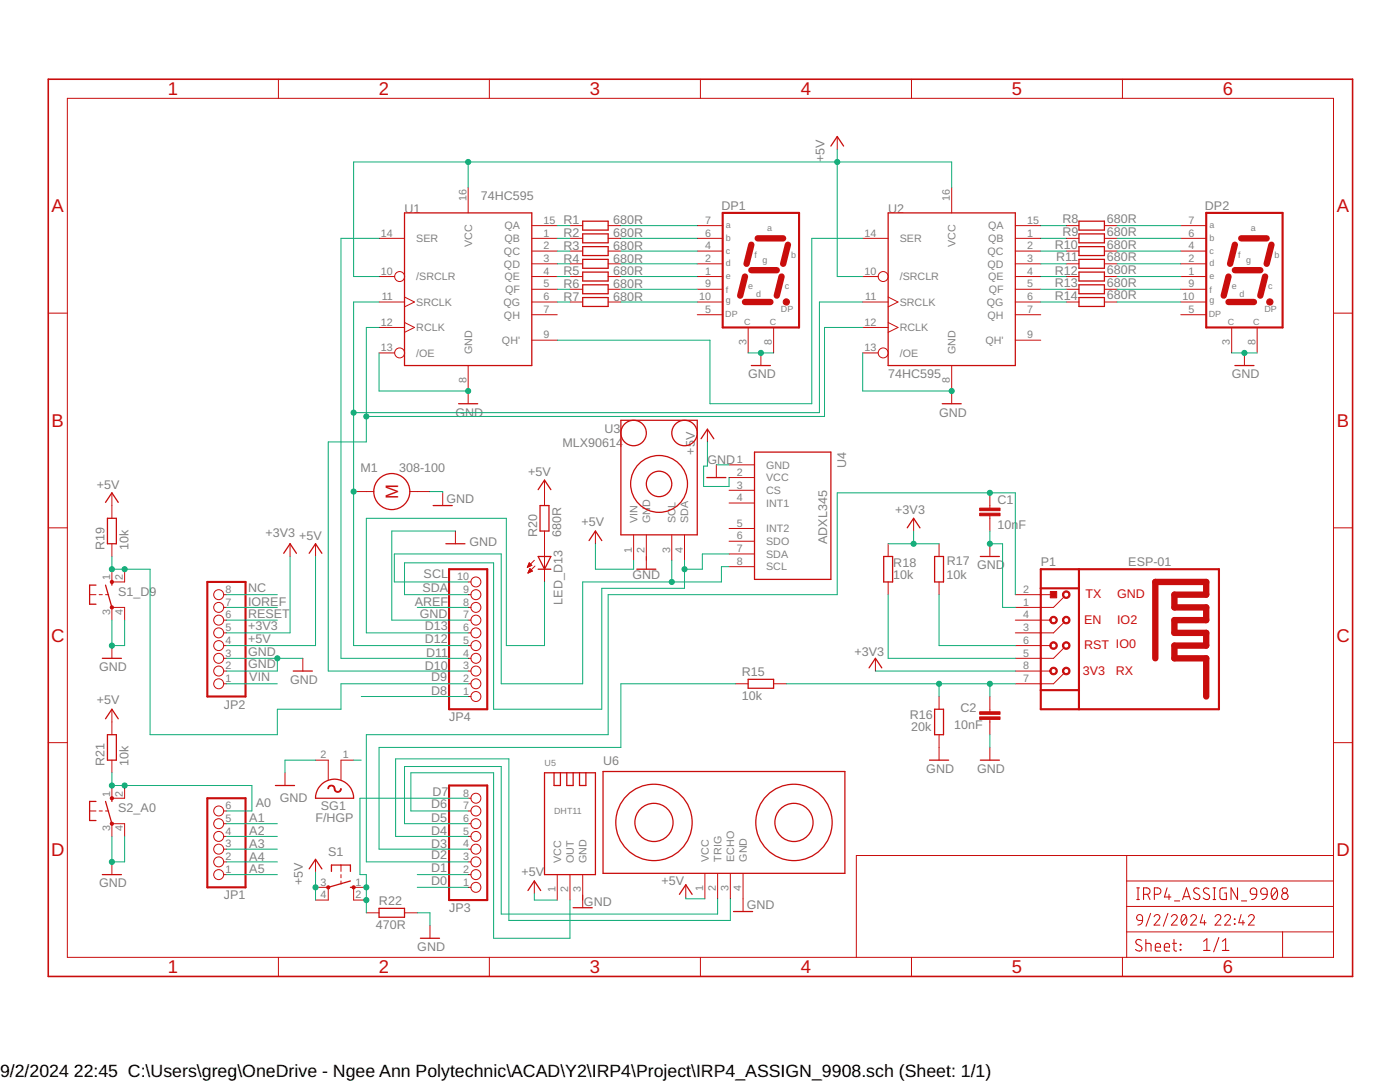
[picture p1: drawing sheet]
<svg xmlns="http://www.w3.org/2000/svg" width="279mm" height="216mm" viewBox="0 0 279 216" stroke-linecap="round" stroke-linejoin="round" font-family="sans-serif">
<g fill="none" stroke="#c90d0c" stroke-width=".2">
<path d="M13.4 19.6h252.7v171.4h-252.7zM55.6 15.8v3.8M97.7 15.8v3.8M139.8 15.8v3.8M181.9 15.8v3.8M224 15.8v3.8M93.4 37.4v5.1M167.1 27.2v2.6M189.9 37.4v5.1M75.6 47.6h5.1M75.6 55.2h3.2M80.7 59.3l2 1-2 .9"/>
<path d="M106.1 47.6h5.1M106.1 55.2h5.1M106.1 45h5.1M106.1 50.1h5.1M106.1 52.6h5.1M106.1 57.7h5.1M113.7 47.6h2.6M113.7 55.2h2.6M113.7 45h2.6M113.7 50.1h2.6M113.7 52.6h2.6M113.7 57.7h2.6"/>
<path d="M121.4 47.6h2.5M121.4 55.2h2.5M121.4 45h2.5M121.4 50.1h2.5M121.4 52.6h2.5M121.4 57.7h2.5M139.1 47.6h5.1M139.1 55.2h5.1M139.1 45h5.1M139.1 50.1h5.1M139.1 52.6h5.1M139.1 57.7h5.1"/>
<path d="M172.2 47.6h5M172.2 55.2h3.1M177.2 59.3l2 1-2 .9M202.6 47.6h5.1M202.6 55.2h5.1M202.6 45h5.1M202.6 50.1h5.1M202.6 52.6h5.1M202.6 57.7h5.1M212.8 47.6h2.5M212.8 55.2h2.5M212.8 45h2.5"/>
<path d="M212.8 50.1h2.5M212.8 52.6h2.5M212.8 57.7h2.5M220.4 47.6h2.5M220.4 55.2h2.5M220.4 45h2.5M220.4 50.1h2.5M220.4 52.6h2.5M220.4 57.7h2.5M235.6 47.6h5.1M235.6 55.2h5.1M235.6 45h5.1"/>
<path d="M235.6 50.1h5.1M235.6 52.6h5.1M235.6 57.7h5.1M9.6 62.5h3.8M75.6 60.3h5.1M75.6 65.3h5.1M75.6 70.4h3.2M80.7 64.3l2 1-2 1M93.4 72.9v7.7M106.1 60.3h5.1M106.1 62.8h5.1M106.1 67.9h5.1"/>
<path d="M113.7 60.3h2.6M121.4 60.3h2.5M139.1 60.3h5.1M139.1 62.8h5.1M149.3 65.3v5.1M151.8 70.4v2.5M154.4 65.3v5.1M172.2 60.3h5M172.2 65.3h5M172.2 70.4h3.1M177.2 64.3l2 1-2 1M189.9 72.9v7.7"/>
<path d="M202.6 60.3h5.1M202.6 62.8h5.1M202.6 67.9h5.1M212.8 60.3h2.5M220.4 60.3h2.5M235.6 60.3h5.1M235.6 62.8h5.1M245.8 65.3v5.1M248.3 70.4v2.5M250.9 65.3v5.1M266.1 62.5h3.8M22.3 98.3v5.1"/>
<path d="M70.6 98.1h4M81.7 98.1h4.1M88.3 98.3v2.6M108.7 95.8v5.1M141.2 85.6v2.6M143 92.8v2.5M145.5 92.8h5.1M145.5 95.3h5.1M145.5 97.8h5.1M197.5 98.3v3.1M9.6 105.3h3.8M17.9 118.7h1.3"/>
<path d="M19.8 118.7h.6M21.1 118.7h.6M22.3 113.6v2.5h2.6v-2.5M22.3 108.5v2.5M44.6 118.7h.6M57.9 108.5v2.5M63 108.5v2.5M90.9 106v2.5M93.4 118.7h.6M93.4 116.1h.6M105.3 113.2h.1M105.3 113.1h.3"/>
<path d="M105.3 112.9h.5M105.4 112.8h.7M105.4 114.3h.1M105.5 112.7h.5M105.5 114.2h.3M105.5 112.6h.4M105.5 114h.6M105.6 112.5h.2M105.6 113.9h.6M105.6 113.8h.5M105.6 112.3l-.4 .9M105.6 112.3l.5 .5"/>
<path d="M105.6 112.3h.1M105.7 113.7h.3M105.7 113.5h.2M105.7 113.5l.6 .5-.9 .3zM106.1 112.8l-.9 .4M106.6 111.8l-1.4 1.4M106.8 112.9l-1.4 1.4M108.7 106v10.1M118.8 106v2.5M126.4 106.7v5.1M129 106.7v6.9M134.1 106.7v5.1"/>
<path d="M136.6 106.7v5.1M145.5 113.1h5.1M145.5 100.4h5.1M145.5 105.5h5.1M145.5 108h5.1M145.5 110.5h5.1M177.2 108.5v2.5M177.2 116.1v2.6M182.3 103.4v2.6M187.4 108.5v2.5M187.4 116.1v2.6M197.5 102.9v3.1"/>
<path d="M197.5 108.5v2.5M202.6 118.7h7.6M212.3 119.2l-2.1 2h-7.6M266.1 105.3h3.8M22.3 123.7v-2.5h2.6v2.5M22.3 128.8v2.6M44.6 136.4h.6M44.6 133.9h.6M44.6 131.4h.6M44.6 128.8h.6M44.6 126.3h.6M44.6 123.7h.6"/>
<path d="M44.6 121.2h.6M60.4 131.4v2.5M93.4 136.4h.6M93.4 133.9h.6M93.4 131.4h.6M93.4 128.8h.6M93.4 126.3h.6M93.4 123.7h.6M93.4 121.2h.6M93.4 139h.6M146.8 136.4h2.5M154.4 136.4h2.5"/>
<path d="M174.7 131.4v2.5M187.4 139v2.5M197.5 139v3M202.6 133.9h7.1M202.6 128.8h7.1M202.6 123.7h7.1M212.3 134.4l-2.1 2h-7.6M212.3 129.3l-2.1 2.1h-7.6M212.3 124.2l-2.1 2.1h-7.6M9.6 148.2h3.8M22.3 156.7v2.6h2.6v-2.6M22.3 141.5v5.1"/>
<path d="M22.3 151.7v2.5M56.9 154.2v2.5M63 151.7h2.5v3.9M70.6 151.7h-2.5v3.9M93.4 159.3h.6M187.4 146.6v5.1M197.5 143.6v3M197.5 149.1v2.6M266.1 148.2h3.8M17.9 161.8h1.3M19.8 161.8h.6M21.1 161.8h.6"/>
<path d="M22.3 166.9v-2.5h2.6v2.5M22.3 172v2.5M44.6 174.5h.6M44.6 172h.6M44.6 169.4h.6M44.6 166.9h.6M44.6 164.4h.6M44.6 161.8h.6M63 177.1h2.5v2.5h-2.5M63 171.5v2.5M68.1 172.6v1.3M68.1 174.5v.7"/>
<path d="M68.1 175.8v.6M73.1 177.1h-2.5v2.5h2.5M93.4 174.5h.6M93.4 172h.6M93.4 169.4h.6M93.4 166.9h.6M93.4 164.4h.6M93.4 161.8h.6M93.4 177.1h.6M106.6 175.8v2.5M111.2 174.5v5.1M113.7 174.5v5.1"/>
<path d="M116.3 174.5v6.6M136.9 176.6v2.5M140.7 174.3v5M143.2 174.3v5M145.8 174.3v5M148.3 174.3v7.6M224.9 170.7v20.3M224.9 175.8h41.2M266.1 170.7h-95.2v20.3M55.6 191v3.8M73.1 182.1h2.5M80.7 182.1h2.6"/>
<path d="M85.8 184.7v2.5M97.7 191v3.8M139.8 191v3.8M181.9 191v3.8M224 191v3.8M224.9 185.9h41.2M224.9 180.9h41.2M227 182.7l.3-.2 .6 .2 .1 1-1-.2-.2-.3zM228 183.7l-.2 .6-.7 .3M229.6 182.2l-.9 2.6M230.3 182.9a.58 .58 0 0 1 .8-.4 .58 .58 0 0 1 .2 .9l-1 1.2h1.2M233.1 182.2l-.9 2.6"/>
<path d="M233.8 182.9a.58 .58 0 0 1 .8-.4 .58 .58 0 0 1 .2 .9l-1 1.2h1.1M236 182.6l.1-.1a.88 .88 0 0 1 .8 1.3l-.1 .3a.51 .51 0 0 1-.5 .5 .51 .51 0 0 1-.5-.5l-.1-.8zM236.7 182.9l-.9 1.2M237.6 182.9a.58 .58 0 0 1 .8-.4 .58 .58 0 0 1 .2 .9l-1 1.2h1.2M240 182.5l-.5 1.6h1.2M240.4 183.7v.9M242.5 182.9a.58 .58 0 0 1 .8-.4 .58 .58 0 0 1 .2 .9l-1 1.2h1.1M244.4 182.9a.58 .58 0 0 1 .8-.4 .58 .58 0 0 1 .2 .9l-1 1.2h1.2M246.3 183.4l.2 .1zM246.3 184.3l.2 .1zM247.7 182.5l-.5 1.6h1.2M248.1 183.7v.9"/>
<path d="M249.2 182.9a.58 .58 0 0 1 .8-.4 .58 .58 0 0 1 .1 .9l-.9 1.2h1.1M256 185.9v5.1"/>
<circle cx="79.8" cy="55.2" r=".99"/>
<circle cx="176.3" cy="55.2" r=".99"/>
<circle cx="79.8" cy="70.4" r=".99"/>
<circle cx="176.3" cy="70.4" r=".99"/>
<circle cx="43.6" cy="118.7" r=".99"/>
<circle cx="95" cy="116.1" r=".99"/>
<circle cx="95" cy="118.7" r=".99"/>
<circle cx="43.6" cy="131.4" r=".99"/>
<circle cx="43.6" cy="123.7" r=".99"/>
<circle cx="43.6" cy="136.4" r=".99"/>
<circle cx="43.6" cy="133.9" r=".99"/>
<circle cx="43.6" cy="128.8" r=".99"/>
<circle cx="43.6" cy="126.3" r=".99"/>
<circle cx="43.6" cy="121.2" r=".99"/>
<circle cx="95" cy="136.4" r=".99"/>
<circle cx="95" cy="131.4" r=".99"/>
<circle cx="95" cy="126.3" r=".99"/>
<circle cx="95" cy="121.2" r=".99"/>
<circle cx="95" cy="133.9" r=".99"/>
<circle cx="95" cy="128.8" r=".99"/>
<circle cx="95" cy="123.7" r=".99"/>
<circle cx="95" cy="139" r=".99"/>
<circle cx="95" cy="159.3" r=".99"/>
<circle cx="43.6" cy="166.9" r=".99"/>
<circle cx="43.6" cy="172" r=".99"/>
<circle cx="43.6" cy="169.4" r=".99"/>
<circle cx="43.6" cy="164.4" r=".99"/>
<circle cx="43.6" cy="161.8" r=".99"/>
<circle cx="43.6" cy="174.5" r=".99"/>
<circle cx="95" cy="169.4" r=".99"/>
<circle cx="95" cy="164.4" r=".99"/>
<circle cx="95" cy="161.8" r=".99"/>
<circle cx="95" cy="166.9" r=".99"/>
<circle cx="95" cy="172" r=".99"/>
<circle cx="95" cy="174.5" r=".99"/>
<circle cx="95" cy="177.1" r=".99"/>
</g>
<g fill="none" stroke="#c90d0c" stroke-width=".21">
<path d="M226.9 179.5h.5M226.9 177.2h.5M227.1 177.2v2.3M228.2 178.5h.7a.65 .65 0 0 0 .6-.7 .65 .65 0 0 0-.6-.6h-.7v2.3M229 178.5l.5 1M230.4 178.5h.6a.65 .65 0 0 0 .7-.7 .65 .65 0 0 0-.7-.6h-.6v2.3M232.9 177.2l-.5 1.8h1.3M233.3 178.5v1M234.4 179.8h1M236 179.5l.8-2.3 .8 2.3M236.2 178.9h1.2M239.3 177.4a.58 .58 0 0 0-.8-.1 .58 .58 0 0 0 0 .8l.7 .4a.58 .58 0 0 1 .1 .9 .58 .58 0 0 1-.9-.1l-.2-.1"/>
<path d="M241.3 177.4a.58 .58 0 0 0-.9-.1 .58 .58 0 0 0 0 .8l.8 .4a.58 .58 0 0 1 0 .9 .58 .58 0 0 1-.9-.1l-.2-.1M242.1 179.5h.5M242.1 177.2h.5M242.4 177.2v2.3M244.8 177.2h-.8a.51 .51 0 0 0-.5 .5v1.3l.2 .4 1.1 .1v-1.3h-.4M247 177.2v2.3l-1.3-2.3v2.3M247.8 179.8h1M249.8 177.3l.6-.1 .4 .4v.9h-.8a.64 .64 0 0 1-.5-.5 .64 .64 0 0 1 .3-.7zM250.8 178.5l-.1 .5a.94 .94 0 0 1-.9 .5M251.7 177.4a.66 .66 0 0 1 .7-.2 .66 .66 0 0 1 .5 .6v.7h-.8a.63 .63 0 0 1-.4-1.1zM252.9 178.5l-.3 .7-.7 .3M253.9 177.4a.54 .54 0 0 1 .7-.2 .54 .54 0 0 1 .3 .6 1.34 1.34 0 0 1-.6 1.7 1.38 1.38 0 0 1-.4-2z"/>
<path d="M254.8 177.7l-1 1.3M227.8 187.6a.58 .58 0 0 0-.9-.1 .58 .58 0 0 0 0 .9l.7 .4a.54 .54 0 0 1 .2 .7 .54 .54 0 0 1-.7 .2l-.5-.2M228.7 188.2l.9 .1 .1 1.5M228.7 187.5v2.3M230.6 189h1a.54 .54 0 0 0-.4-.8 .54 .54 0 0 0-.6 .5l.1 1 .9 .1M232.4 189h1a.54 .54 0 0 0-.4-.8 .54 .54 0 0 0-.6 .5l.1 1 .9 .1M234 188.2h.8M234.3 187.5v2l.5 .3M235.5 188.4l.2 .2zM235.5 189.5l.2 .1zM240.2 187.8l.7-.5v2.4M240.2 189.7h1.3"/>
<path d="M243.2 187.1l-1 2.8M243.9 189.7h1.4M243.9 187.8l.7-.5v2.4"/>
<circle cx="256.4" cy="177.7" r=".52"/>
<circle cx="256.4" cy="178.9" r=".65"/>
</g>
<path d="M9.6 15.8h260.3v179h-260.3z" fill="none" stroke="#c90d0c" stroke-width=".32"/>
<path d="M144.2 42.5h15.3v22.8h-15.3zM240.7 42.5h15.3v22.8h-15.3zM41.4 116.1h7.6v22.9h-7.6zM89.6 113.6h7.6v27.9h-7.6zM207.7 113.6h35.6v27.9h-35.6zM207.7 117.4h7.6M215.3 113.6v27.9M207.7 137.7h7.6M41.4 159.3h7.6v17.8h-7.6zM89.6 156.7h7.6v22.9h-7.6z" fill="none" stroke="#c90d0c" stroke-width=".42"/>
<g fill="none" stroke="#c90d0c" stroke-width=".25">
<path d="M165.8 29.1l1.3-1.9 1.3 1.9M80.7 42.5h25.4v30.4h-25.4zM116.3 44.1h5.1v1.8h-5.1zM116.3 46.7h5.1v1.8h-5.1zM116.3 49.2h5.1v1.8h-5.1zM116.3 51.8h5.1v1.7h-5.1zM116.3 54.3h5.1v1.8h-5.1zM116.3 56.8h5.1v1.8h-5.1zM116.3 59.4h5.1v1.8h-5.1zM177.2 42.5h25.4v30.4h-25.4zM215.3 44.1h5.1v1.8h-5.1zM215.3 46.7h5.1v1.8h-5.1z"/>
<path d="M215.3 49.2h5.1v1.8h-5.1zM215.3 51.8h5.1v1.7h-5.1zM215.3 54.3h5.1v1.8h-5.1zM215.3 56.8h5.1v1.8h-5.1zM215.3 59.4h5.1v1.8h-5.1zM149.9 72.9h3.9M246.4 72.9h3.9M91.5 80.6h3.8M107.4 97.7l1.3-1.9 1.2 1.9M123.9 83.9h15.2v22.8h-15.2zM139.9 87.5l1.3-1.9 1.3 1.9M141.1 95.3h3.8"/>
<path d="M150.6 90.2h15.2v25.4h-15.2zM188 80.6h3.8M19.2 116.8h-1.3v3.8h1.3M21.1 116.8l1.2 4.4M21.1 100.2l1.2-1.9 1.3 1.9M21.4 103.4h1.8v5.1h-1.8zM22.3 116.1v.7M56.6 110.4l1.3-1.9 1.3 1.9M61.7 110.4l1.3-1.9 1.2 1.9M86.4 100.9h3.9M89 108.5h3.8M107.4 111h2.5l-1.2 2.6z"/>
<path d="M107.4 113.6h2.5M107.8 100.9h1.8v5.1h-1.8zM117.6 107.9l1.2-1.9 1.3 1.9M127.1 113.6h3.8M176.4 111h1.7v5.1h-1.7zM181.1 105.3l1.2-1.9 1.3 1.9M186.5 111h1.8v5.1h-1.8zM195.6 111h3.9M20.4 131.4h3.8M58.5 133.9h3.8M149.3 135.6h5.1v1.7h-5.1zM173.4 133.3l1.3-1.9 1.3 1.9"/>
<path d="M19.2 159.9h-1.3v3.8h1.3M21.1 159.9l1.2 4.5M21.1 143.4l1.2-1.9 1.3 1.9M21.4 146.6h1.8v5.1h-1.8zM22.3 159.3v.6M55 156.7h3.8M64.3 156.4a3.8 3.8 0 0 1 4-.6 3.8 3.8 0 0 1 2.3 3.5h-7.6a3.8 3.8 0 0 1 1.3-2.9zM108.7 154.2h10.1v20.3h-10.1zM110.6 154.2v2.5h1.2v-2.5M113.1 154.2v2.5h1.3v-2.5M115.7 154.2v2.5h1.2v-2.5M120.4 153.9h48.2v20.4h-48.2z"/>
<path d="M185.5 151.7h3.8M186.5 141.5h1.8v5.1h-1.8zM195.6 151.7h3.9M20.4 174.5h3.8M61.7 173.4l1.3-1.9 1.2 1.9M66.1 173.9v-1.3h3.8v1.3M69.9 177.1h.7M69.9 175.8l-4.4 1.3M105.4 177.7l1.2-1.9 1.3 1.9M135.6 178.5l1.3-1.9 1.2 1.9M75.6 181.3h5.1v1.7h-5.1zM83.9 187.2h3.8"/>
<path d="M114.4 181.1h3.8M146.4 181.9h3.8"/>
<circle cx="78.2" cy="98.1" r="3.6"/>
<circle cx="126.4" cy="86.4" r="2.54"/>
<circle cx="131.5" cy="96.6" r="5.7"/>
<circle cx="131.5" cy="96.6" r="2.54"/>
<circle cx="136.6" cy="86.4" r="2.54"/>
<circle cx="130.5" cy="164.1" r="7.6"/>
<circle cx="130.5" cy="164.1" r="3.8"/>
<circle cx="158.5" cy="164.1" r="7.6"/>
<circle cx="158.5" cy="164.1" r="3.8"/>
</g>
<g fill="#c90d0c" stroke="#c90d0c" stroke-width=".2">
<path d="M209.6 118h1.3v1.3h-1.3z"/>
<path d="M195.5 102.4h4.1v.5h-4.1z"/>
<path d="M195.5 101.4h4.1v.5h-4.1z"/>
<path d="M195.5 143h4.1v.6h-4.1z"/>
<path d="M195.5 142h4.1v.5h-4.1z"/>
</g>
<g fill="#c90d0c" stroke="#c90d0c" stroke-width=".2">
<path d="M212.2 123.3a.76 .76 0 0 1 1.2 .1 .76 .76 0 0 1-.4 1.1 .76 .76 0 0 1-1-.8h.3a.51 .51 0 0 1 .7-.5 .51 .51 0 0 1 .2 .8 .51 .51 0 0 1-.9-.1v-.2h-.3z" fill-rule="evenodd"/>
<path d="M209.7 123.3a.76 .76 0 0 1 1.2 .1 .76 .76 0 0 1-.5 1.1 .76 .76 0 0 1-.9-.8h.2a.51 .51 0 0 1 .7-.5 .51 .51 0 0 1 .2 .8 .51 .51 0 0 1-.8-.1l-.1-.2h-.2z" fill-rule="evenodd"/>
<path d="M212.2 118.2a.76 .76 0 0 1 1.2 .1 .76 .76 0 0 1-.4 1.1 .76 .76 0 0 1-1-.7h.3a.51 .51 0 0 1 .7-.6 .51 .51 0 0 1 .2 .9 .51 .51 0 0 1-.9-.2v-.1h-.3z" fill-rule="evenodd"/>
<path d="M212.2 128.3a.76 .76 0 0 1 1.2 .1 .76 .76 0 0 1-.4 1.2 .76 .76 0 0 1-1-.8h.3a.51 .51 0 0 1 .7-.5 .51 .51 0 0 1 .2 .8 .51 .51 0 0 1-.9-.1v-.2h-.3z" fill-rule="evenodd"/>
<path d="M209.7 128.3a.76 .76 0 0 1 1.2 .1 .76 .76 0 0 1-.5 1.2 .76 .76 0 0 1-.9-.8h.2a.51 .51 0 0 1 .7-.5 .51 .51 0 0 1 .2 .8 .51 .51 0 0 1-.8-.1l-.1-.2h-.2z" fill-rule="evenodd"/>
<path d="M212.2 133.4a.76 .76 0 0 1 1.2 .1 .76 .76 0 0 1-.4 1.1 .76 .76 0 0 1-1-.7h.3a.51 .51 0 0 1 .7-.5 .51 .51 0 0 1 .2 .8 .51 .51 0 0 1-.9-.1v-.2h-.3z" fill-rule="evenodd"/>
<path d="M209.7 133.4a.76 .76 0 0 1 1.2 .1 .76 .76 0 0 1-.5 1.1 .76 .76 0 0 1-.9-.7h.2a.51 .51 0 0 1 .7-.5 .51 .51 0 0 1 .2 .8 .51 .51 0 0 1-.8-.1l-.1-.2h-.2z" fill-rule="evenodd"/>
<path d="M66.7 157.4h.1a.56 .56 0 0 0 .6 .5 .56 .56 0 0 0 .6-.5h.1a.71 .71 0 0 1-.7 .7 .71 .71 0 0 1-.7-.7z" fill-rule="evenodd"/>
<path d="M65.6 156.9a.72 .72 0 0 1 .8-.2 .72 .72 0 0 1 .4 .7h-.1a.56 .56 0 0 0-.6-.6 .56 .56 0 0 0-.5 .6l-.2-.1z" fill-rule="evenodd"/>
<path d="M70.3 176.8h.5v.5l-.2 .1-.3-.1z" fill-rule="evenodd"/>
<circle cx="156.9" cy="60.3" r=".63"/>
<circle cx="253.4" cy="60.3" r=".63"/>
<circle cx="22.3" cy="121.2" r=".33"/>
<circle cx="22.3" cy="116.1" r=".33"/>
<circle cx="22.3" cy="164.4" r=".33"/>
<circle cx="22.3" cy="159.3" r=".33"/>
<circle cx="65.5" cy="177.1" r=".33"/>
</g>
<g fill="none" stroke="#c90d0c" stroke-width="1.3">
<path d="M148.7 55.2l-1 3.8M149.9 48.8l-.9 3.8M149.9 53.9h5.1M151.2 47.6h5.1M156 55.2l-1 3.8M157.2 48.8l-.9 3.8M245.2 55.2l-1 3.8M246.4 53.9h5.1M246.4 48.8l-.9 3.8M247.7 47.6h5.1M252.5 55.2l-1 3.8M253.7 48.8l-.9 3.8"/>
<path d="M148.7 60.3h5.1M245.2 60.3h5.1M230.6 131.4v-15.3h10.1v2.6h-6.3v2.5h6.3v2.5h-6.3v2.6h6.3v2.5h-6.3v2.6h6.3v7.6"/>
</g>
<g fill="none" stroke="#0dab76" stroke-width=".2">
<path d="M93.4 32.3v5.1M167.1 29.8v25.4h5.1M189.9 37.4v-5.1h-119.3v22.9h5M75.6 47.6h-7.5v83.8h25.3M111.2 55.2h2.5M111.2 47.6h2.5M111.2 45h2.5M111.2 50.1h2.5M111.2 52.6h2.5M111.2 57.7h2.5M123.9 55.2h15.2M123.9 47.6h15.2"/>
<path d="M123.9 45h15.2M123.9 50.1h15.2M123.9 52.6h15.2M123.9 57.7h15.2M172.2 47.6h-10.2v33h-20.3v-12.7h-30.5M207.7 55.2h5.1M207.7 47.6h5.1M207.7 45h5.1M207.7 50.1h5.1M207.7 52.6h5.1M207.7 57.7h5.1M222.9 55.2h12.7"/>
<path d="M222.9 47.6h12.7M222.9 45h12.7M222.9 50.1h12.7M222.9 52.6h12.7M222.9 57.7h12.7M75.6 70.4v7.6h17.8M75.6 65.3h-2.5v22.9h-7.6v45.7h27.9M75.6 60.3h-5v68.5h22.8M111.2 60.3h2.5M123.9 60.3h15.2M149.3 70.4h5.1M172.2 70.4v7.6h17.7"/>
<path d="M172.2 60.3h-8.7v22h-92.9M172.2 65.3h-7.7v17.8h-91.4M207.7 60.3h5.1M222.9 60.3h12.7M245.8 70.4h5.1M85.8 98.1h2.5v.2M141.2 88.2v4.8h-.8v4.1h5.1v-1.8M143 92.8h2.5M22.3 111v2.6h7.7v33h25.4v-5.1h12.7v-5.1h25.3M45.2 118.7h10.2M57.9 111v15.3h-12.7M63 111v17.8h-17.8"/>
<path d="M90.9 106h-12.7v17.7h15.2M108.7 116.1v12.7h-7.7v-25.4h-27.9v22.9h20.3M118.8 108.5v5.1h7.6v-1.8M134.1 111.8v4.3M136.6 111.8v5.6h-16.5v24.1h-21.6v-29.2h-17.8v6.4h12.7M145.5 110.5h-5.3v3.1h-3.6M145.5 113.1h-1.5v3h-27.7v20.3h-16.3v-25.9h-21.3v5.6h14.7M177.2 108.5h10.2M177.2 118.7v12.7h25.4M182.3 106v2.5M187.4 118.7v10.1h15.2M197.5 106v2.5h2.6v12.7h2.5"/>
<path d="M202.6 118.7v-20.4h-35.5v20.4h-45.7v27.9h-48.3v25.4h20.3M22.3 123.7v5.1h2.6v-5.1M45.2 121.2h10.2M45.2 131.4h15.2M45.2 123.7h10.2M45.2 136.4h10.2M55.4 131.4v2.5h-10.2M72.1 139h21.3M83.3 121.2h10.1M146.8 136.4h-22.9v12.7h-48.3v20.3h17.8M156.9 136.4h45.7M174.7 133.9h27.9"/>
<path d="M187.4 136.4v2.6M197.5 136.4v2.6M22.3 154.2v2.5h28v5.1h-5.1M63 151.7h-6.1v2.5M70.6 151.7h1.5M93.4 159.3h-21.6v15.2h1.3v7.6M197.5 146.6v2.5M22.3 166.9v5.1h2.6v-5.1M45.2 172h10.2M45.2 169.4h10.2M45.2 174.5h10.2M45.2 164.4h10.2"/>
<path d="M45.2 166.9h10.2M63 174v5.6M83.3 174.5h10.1M83.3 177.1h10.1M93.4 161.8h-11.4v-7.6h16.5v33h15.2v-7.6M93.4 164.4h-12.7v-11.4h19.3v29.4h43.2v-3.1M93.4 166.9h-14.4v-15.5h22.6v32.3h44.2v-4.4M106.6 178.3v1.3h4.6M136.9 179.1v.2h3.8M83.3 182.1h2.5v2.6"/>
</g>
<g fill="#0dab76" stroke="#0dab76" stroke-width=".2">
<circle cx="93.4" cy="78" r=".51"/>
<circle cx="189.9" cy="78" r=".51"/>
<circle cx="151.8" cy="70.4" r=".51"/>
<circle cx="248.3" cy="70.4" r=".51"/>
<circle cx="197.5" cy="108.5" r=".51"/>
<circle cx="55.4" cy="131.4" r=".51"/>
<circle cx="22.3" cy="128.8" r=".51"/>
<circle cx="22.3" cy="172" r=".51"/>
<circle cx="93.4" cy="32.3" r=".51"/>
<circle cx="167.1" cy="32.3" r=".51"/>
<circle cx="63" cy="177.1" r=".51"/>
<circle cx="22.3" cy="113.6" r=".51"/>
<circle cx="24.9" cy="113.6" r=".51"/>
<circle cx="197.5" cy="98.3" r=".51"/>
<circle cx="182.3" cy="108.5" r=".51"/>
<circle cx="187.4" cy="136.4" r=".51"/>
<circle cx="197.5" cy="136.4" r=".51"/>
<circle cx="22.3" cy="156.7" r=".51"/>
<circle cx="24.9" cy="156.7" r=".51"/>
<circle cx="70.6" cy="82.3" r=".51"/>
<circle cx="70.6" cy="98.1" r=".51"/>
<circle cx="73.1" cy="83.1" r=".51"/>
<circle cx="134.1" cy="116.1" r=".51"/>
<circle cx="136.6" cy="113.6" r=".51"/>
<circle cx="73.1" cy="177.1" r=".51"/>
<circle cx="73.1" cy="179.6" r=".51"/>
</g>
<g font-size="3.7" fill="#c90d0c">
<text x="33.5" y="19">1</text>
<text x="75.6" y="19">2</text>
<text x="117.7" y="19">3</text>
<text x="159.8" y="19">4</text>
<text x="201.9" y="19">5</text>
<text x="244.1" y="19">6</text>
<text x="10.3" y="42.3">A</text>
<text x="266.8" y="42.3">A</text>
<text x="10.3" y="85.2">B</text>
<text x="266.8" y="85.2">B</text>
<text x="10.2" y="128">C</text>
<text x="266.7" y="128">C</text>
<text x="10.2" y="170.9">D</text>
<text x="266.7" y="170.9">D</text>
<text x="33.5" y="194.2">1</text>
<text x="75.6" y="194.2">2</text>
<text x="117.7" y="194.2">3</text>
<text x="159.8" y="194.2">4</text>
<text x="201.9" y="194.2">5</text>
<text x="244.1" y="194.2">6</text>
</g>
<text font-size="3.6" fill="#c90d0c" x="79.5" y="99.6" transform="rotate(-90 79.5 99.6)">M</text>
<g font-size="3.5">
<text x="0" y="214.9">9/2/2024</text>
<text x="14.7" y="214.9">22:45 C:\Users\greg\OneDrive - Ngee Ann Polytechnic\ACAD\Y2\IRP4\Project\IRP4_ASSIGN_9908.sch (Sheet: 1/1)</text>
</g>
<g font-size="2.5" fill="#808080">
<text x="164.5" y="32.3" transform="rotate(-90 164.5 32.3)">+5V</text>
<text x="96" y="39.9">74HC595</text>
<text x="144" y="41.8">DP1</text>
<text x="240.5" y="41.8">DP2</text>
<text x="80.7" y="42.5">U1</text>
<text x="112.5" y="44.8">R1</text>
<text x="112.5" y="47.3">R2</text>
<text x="122.4" y="44.8">680R</text>
<text x="122.4" y="47.3">680R</text>
<text x="177.2" y="42.5">U2</text>
<text x="212" y="44.5">R8</text>
<text x="212" y="47.1">R9</text>
<text x="220.9" y="44.5">680R</text>
<text x="220.9" y="47">680R</text>
<text x="112.5" y="49.9">R3</text>
<text x="112.5" y="52.4">R4</text>
<text x="122.4" y="49.8">680R</text>
<text x="122.4" y="52.4">680R</text>
<text x="210.5" y="49.6">R10</text>
<text x="210.8" y="52.2">R11</text>
<text x="220.9" y="49.6">680R</text>
<text x="220.9" y="52.1">680R</text>
<text x="112.5" y="54.9">R5</text>
<text x="112.5" y="57.5">R6</text>
<text x="122.4" y="54.9">680R</text>
<text x="122.4" y="57.5">680R</text>
<text x="122.4" y="60">680R</text>
<text x="210.5" y="54.9">R12</text>
<text x="210.5" y="57.2">R13</text>
<text x="210.5" y="59.8">R14</text>
<text x="220.9" y="54.7">680R</text>
<text x="220.9" y="57.2">680R</text>
<text x="220.9" y="59.7">680R</text>
<text x="112.5" y="60">R7</text>
<text x="149.3" y="75.5">GND</text>
<text x="177.2" y="75.5">74HC595</text>
<text x="245.8" y="75.5">GND</text>
<text x="90.9" y="83.1">GND</text>
<text x="187.4" y="83.1">GND</text>
<text x="112.2" y="89.2">MLX90614</text>
<text x="120.6" y="86.4">U3</text>
<text x="71.9" y="94.3">M1</text>
<text x="79.7" y="94.3">308-100</text>
<text x="105.4" y="95">+5V</text>
<text x="138.6" y="90.7" transform="rotate(-90 138.6 90.7)">+5V</text>
<text x="141.2" y="92.5">GND</text>
<text x="168.9" y="93.4" transform="rotate(-90 168.9 93.4)">U4</text>
<text x="19.3" y="97.6">+5V</text>
<text x="89.1" y="100.4">GND</text>
<text x="199.1" y="100.5">C1</text>
<text x="53" y="107.2">+3V3 +5V</text>
<text x="107.2" y="107.2" transform="rotate(-90 107.2 107.2)">R20</text>
<text x="112" y="107.2" transform="rotate(-90 112 107.2)">680R</text>
<text x="116" y="104.9">+5V</text>
<text x="178.7" y="102.7">+3V3</text>
<text x="199.1" y="105.6">10n</text>
<text x="203.3" y="105.6">F</text>
<text x="20.8" y="109.8" transform="rotate(-90 20.8 109.8)">R19</text>
<text x="25.6" y="109.8" transform="rotate(-90 25.6 109.8)">10k</text>
<text x="93.7" y="109">GND</text>
<text x="165.1" y="108.6" transform="rotate(-90 165.1 108.6)">ADXL345</text>
<text x="178.3" y="113.1">R18</text>
<text x="188.9" y="112.8">R17</text>
<text x="195" y="113.6">GND</text>
<text x="207.7" y="112.9">P1</text>
<text x="225.2" y="112.9">ESP-01</text>
<text x="23.6" y="118.9">S1_D9</text>
<text x="49.5" y="118.2">NC</text>
<text x="84.3" y="118.2">SDA</text>
<text x="84.5" y="115.4">SCL</text>
<text x="126.2" y="115.6">GND</text>
<text x="178.3" y="115.6">10k</text>
<text x="188.9" y="115.6">10k</text>
<text x="49.5" y="120.9">IOREF</text>
<text x="49.5" y="123.2">RESET</text>
<text x="49.5" y="125.8">+3V3</text>
<text x="82.8" y="120.9">AREF</text>
<text x="83.8" y="123.2">GND</text>
<text x="84.8" y="125.8">D13</text>
<text x="112.2" y="120.7" transform="rotate(-90 112.2 120.7)">LED_D13</text>
<text x="49.5" y="128.3">+5V</text>
<text x="49.5" y="130.8">GND</text>
<text x="84.8" y="128.3">D12</text>
<text x="85.1" y="131.1">D11</text>
<text x="170.6" y="130.8">+3V3</text>
<text x="19.8" y="133.9">GND</text>
<text x="49.5" y="133.4">GND</text>
<text x="49.8" y="135.9">VIN</text>
<text x="57.9" y="136.4">GND</text>
<text x="84.8" y="133.6">D10</text>
<text x="86.1" y="135.9">D9</text>
<text x="148" y="134.9">R15</text>
<text x="19.3" y="140.5">+5V</text>
<text x="44.7" y="141.4">JP2</text>
<text x="86.1" y="138.7">D8</text>
<text x="89.6" y="143.9">JP4</text>
<text x="148" y="139.7">10k</text>
<text x="181.6" y="143.5">R16</text>
<text x="191.7" y="142.1">C2</text>
<text x="181.8" y="145.8">20k</text>
<text x="190.4" y="145.4">10nF</text>
<text x="20.8" y="152.9" transform="rotate(-90 20.8 152.9)">R21</text>
<text x="25.6" y="152.9" transform="rotate(-90 25.6 152.9)">10k</text>
<text x="120.4" y="152.7">U6</text>
<text x="184.9" y="154.2">GND</text>
<text x="195" y="154.2">GND</text>
<text x="51" y="161.1">A0</text>
<text x="55.9" y="160.1">GND</text>
<text x="64" y="161.6">SG1</text>
<text x="86.1" y="161.3">D6</text>
<text x="86.3" y="158.8">D7</text>
<text x="23.6" y="162.1">S2_A0</text>
<text x="49.8" y="164.1">A1</text>
<text x="49.8" y="166.7">A2</text>
<text x="62.9" y="164.1">F/HGP</text>
<text x="86.1" y="164.1">D5</text>
<text x="86.1" y="166.7">D4</text>
<text x="49.8" y="169.2">A3</text>
<text x="49.8" y="171.7">A4</text>
<text x="65.5" y="170.7">S1</text>
<text x="86.1" y="169.2">D3</text>
<text x="86.1" y="171.5">D2</text>
<text x="19.8" y="177.1">GND</text>
<text x="44.7" y="179.5">JP1</text>
<text x="49.8" y="174.3">A5</text>
<text x="60.4" y="176.6" transform="rotate(-90 60.4 176.6)">+5V</text>
<text x="86.1" y="174">D1</text>
<text x="86.1" y="176.6">D0</text>
<text x="104.1" y="174.8">+5V</text>
<text x="132" y="176.6">+5V</text>
<text x="75" y="185.4">470R</text>
<text x="75.6" y="180.6">R22</text>
<text x="89.6" y="182">JP3</text>
<text x="116.5" y="180.9">GND</text>
<text x="149.1" y="181.4">GND</text>
<text x="83.3" y="189.8">GND</text>
</g>
<g font-size="2.5" fill="#c90d0c">
<text x="216.6" y="119.4">TX</text>
<text x="223" y="119.4">GND</text>
<text x="216.4" y="124.5">EN</text>
<text x="223" y="124.5">IO2</text>
<text x="216.4" y="129.6">RST IO0</text>
<text x="216.1" y="134.7">3V3</text>
<text x="222.7" y="134.7">RX</text>
</g>
<g font-size="2.1" fill="#808080">
<text x="93.1" y="40.1" transform="rotate(-90 93.1 40.1)">16</text>
<text x="189.6" y="40.1" transform="rotate(-90 189.6 40.1)">16</text>
<text x="76" y="47.2">14</text>
<text x="100.7" y="45.8">QA</text>
<text x="108.5" y="44.7">15</text>
<text x="108.5" y="47.2">1</text>
<text x="140.7" y="47.2">6</text>
<text x="140.7" y="44.7">7</text>
<text x="172.5" y="47.2">14</text>
<text x="197.2" y="45.8">QA</text>
<text x="205" y="44.7">15</text>
<text x="205" y="47.2">1</text>
<text x="237.2" y="47.2">6</text>
<text x="237.2" y="44.7">7</text>
<text x="83.1" y="48.3">SER</text>
<text x="94.2" y="49.3" transform="rotate(-90 94.2 49.3)">VCC</text>
<text x="100.6" y="50.9">QC</text>
<text x="100.6" y="53.4">QD</text>
<text x="100.7" y="48.3">QB</text>
<text x="108.5" y="49.7">2</text>
<text x="108.5" y="52.3">3</text>
<text x="140.7" y="52.3">2</text>
<text x="140.7" y="49.7">4</text>
<text x="179.6" y="48.3">SER</text>
<text x="190.7" y="49.3" transform="rotate(-90 190.7 49.3)">VCC</text>
<text x="197.1" y="50.9">QC</text>
<text x="197.1" y="53.4">QD</text>
<text x="197.2" y="48.3">QB</text>
<text x="205" y="49.7">2</text>
<text x="205" y="52.3">3</text>
<text x="237.2" y="52.3">2</text>
<text x="237.2" y="49.7">4</text>
<text x="76" y="54.8">10</text>
<text x="76.2" y="59.9">11</text>
<text x="83.1" y="55.9">/SRCLR</text>
<text x="100.7" y="55.9">QE</text>
<text x="100.8" y="58.5">QF</text>
<text x="108.5" y="54.8">4</text>
<text x="108.5" y="57.4">5</text>
<text x="108.5" y="59.9">6</text>
<text x="139.5" y="59.9">10</text>
<text x="140.7" y="57.4">9</text>
<text x="140.7" y="54.8">1</text>
<text x="172.5" y="54.8">10</text>
<text x="172.7" y="59.9">11</text>
<text x="179.6" y="55.9">/SRCLR</text>
<text x="197.2" y="55.9">QE</text>
<text x="197.3" y="58.5">QF</text>
<text x="205" y="54.8">4</text>
<text x="205" y="57.4">5</text>
<text x="205" y="59.9">6</text>
<text x="236" y="59.9">10</text>
<text x="237.2" y="57.4">9</text>
<text x="237.2" y="54.8">1</text>
<text x="76" y="65">12</text>
<text x="83.1" y="61">SRCLK</text>
<text x="100.5" y="61">QG</text>
<text x="100.6" y="63.6">QH</text>
<text x="108.5" y="62.4">7</text>
<text x="140.7" y="62.4">5</text>
<text x="172.5" y="65">12</text>
<text x="179.6" y="61">SRCLK</text>
<text x="197" y="61">QG</text>
<text x="197.1" y="63.6">QH</text>
<text x="205" y="62.4">7</text>
<text x="237.2" y="62.4">5</text>
<text x="76" y="70.1">13</text>
<text x="83.1" y="66.1">RCLK</text>
<text x="83.1" y="71.2">/OE</text>
<text x="94.2" y="70.6" transform="rotate(-90 94.2 70.6)">GND</text>
<text x="100.2" y="68.6">QH'</text>
<text x="108.5" y="67.5">9</text>
<text x="149" y="68.9" transform="rotate(-90 149 68.9)">3</text>
<text x="154" y="68.9" transform="rotate(-90 154 68.9)">8</text>
<text x="172.5" y="70.1">13</text>
<text x="179.6" y="66.1">RCLK</text>
<text x="179.6" y="71.2">/OE</text>
<text x="190.7" y="70.6" transform="rotate(-90 190.7 70.6)">GND</text>
<text x="196.7" y="68.6">QH'</text>
<text x="205" y="67.5">9</text>
<text x="245.5" y="68.9" transform="rotate(-90 245.5 68.9)">3</text>
<text x="250.5" y="68.9" transform="rotate(-90 250.5 68.9)">8</text>
<text x="93.1" y="76.5" transform="rotate(-90 93.1 76.5)">8</text>
<text x="189.6" y="76.5" transform="rotate(-90 189.6 76.5)">8</text>
<text x="147.1" y="92.4">1</text>
<text x="147.1" y="94.9">2</text>
<text x="152.9" y="93.5">GND</text>
<text x="147.1" y="97.5">3</text>
<text x="147.1" y="100">4</text>
<text x="152.9" y="96.1">VCC</text>
<text x="152.9" y="98.6">CS</text>
<text x="152.9" y="101.1">INT1</text>
<text x="127.2" y="104.4" transform="rotate(-90 127.2 104.4)">VIN</text>
<text x="129.8" y="104.4" transform="rotate(-90 129.8 104.4)">GND</text>
<text x="134.8" y="104.4" transform="rotate(-90 134.8 104.4)">SCL</text>
<text x="137.4" y="104.4" transform="rotate(-90 137.4 104.4)">SDA</text>
<text x="147.1" y="105.1">5</text>
<text x="147.1" y="107.6">6</text>
<text x="152.9" y="106.2">INT2</text>
<text x="126.1" y="110.2" transform="rotate(-90 126.1 110.2)">1</text>
<text x="128.6" y="110.2" transform="rotate(-90 128.6 110.2)">2</text>
<text x="133.7" y="110.2" transform="rotate(-90 133.7 110.2)">3</text>
<text x="136.3" y="110.2" transform="rotate(-90 136.3 110.2)">4</text>
<text x="147.1" y="110.2">7</text>
<text x="147.1" y="112.7">8</text>
<text x="152.9" y="108.8">SDO</text>
<text x="152.9" y="111.3">SDA</text>
<text x="152.9" y="113.8">SCL</text>
<text x="22" y="115.8" transform="rotate(-90 22 115.8)">1</text>
<text x="24.5" y="115.8" transform="rotate(-90 24.5 115.8)">2</text>
<text x="45" y="118.3">8</text>
<text x="91.3" y="115.8">10</text>
<text x="92.5" y="118.3">9</text>
<text x="204.2" y="118.3">2</text>
<text x="22" y="122.7" transform="rotate(-90 22 122.7)">3</text>
<text x="24.5" y="122.7" transform="rotate(-90 24.5 122.7)">4</text>
<text x="45" y="125.9">5</text>
<text x="45" y="123.4">6</text>
<text x="45" y="120.8">7</text>
<text x="92.5" y="125.9">6</text>
<text x="92.5" y="123.4">7</text>
<text x="92.5" y="120.8">8</text>
<text x="204.2" y="120.8">1</text>
<text x="204.2" y="123.4">4</text>
<text x="204.2" y="125.9">3</text>
<text x="45" y="131">3</text>
<text x="45" y="128.5">4</text>
<text x="92.5" y="131">4</text>
<text x="92.5" y="128.5">5</text>
<text x="204.2" y="128.5">6</text>
<text x="204.2" y="131">5</text>
<text x="45" y="136.1">1</text>
<text x="45" y="133.5">2</text>
<text x="92.5" y="136.1">2</text>
<text x="92.5" y="133.5">3</text>
<text x="204.2" y="133.5">8</text>
<text x="204.2" y="136.1">7</text>
<text x="92.5" y="138.6">1</text>
<text x="64" y="151.3">2</text>
<text x="68.4" y="151.3">1</text>
<text x="22" y="158.9" transform="rotate(-90 22 158.9)">1</text>
<text x="24.5" y="158.9" transform="rotate(-90 24.5 158.9)">2</text>
<text x="45" y="161.5">6</text>
<text x="92.5" y="161.5">7</text>
<text x="92.5" y="158.9">8</text>
<text x="22" y="165.9" transform="rotate(-90 22 165.9)">3</text>
<text x="24.5" y="165.9" transform="rotate(-90 24.5 165.9)">4</text>
<text x="45" y="166.6">4</text>
<text x="45" y="164">5</text>
<text x="92.5" y="166.6">5</text>
<text x="92.5" y="164">6</text>
<text x="45" y="171.6">2</text>
<text x="45" y="169.1">3</text>
<text x="92.5" y="171.6">3</text>
<text x="92.5" y="169.1">4</text>
<text x="112" y="172.2" transform="rotate(-90 112 172.2)">VCC</text>
<text x="114.5" y="172.2" transform="rotate(-90 114.5 172.2)">OUT</text>
<text x="117.1" y="172.2" transform="rotate(-90 117.1 172.2)">GND</text>
<text x="141.4" y="171.9" transform="rotate(-90 141.4 171.9)">VCC</text>
<text x="144" y="171.9" transform="rotate(-90 144 171.9)">TRIG</text>
<text x="146.5" y="171.9" transform="rotate(-90 146.5 171.9)">ECHO</text>
<text x="149.1" y="171.9" transform="rotate(-90 149.1 171.9)">GND</text>
<text x="45" y="174.2">1</text>
<text x="64" y="176.7">3</text>
<text x="64" y="179.2">4</text>
<text x="70.9" y="176.7">1</text>
<text x="70.9" y="179.2">2</text>
<text x="92.5" y="176.7">1</text>
<text x="92.5" y="174.2">2</text>
<text x="110.9" y="178" transform="rotate(-90 110.9 178)">1</text>
<text x="113.4" y="178" transform="rotate(-90 113.4 178)">2</text>
<text x="115.9" y="178" transform="rotate(-90 115.9 178)">3</text>
<text x="140.3" y="177.8" transform="rotate(-90 140.3 177.8)">1</text>
<text x="142.9" y="177.8" transform="rotate(-90 142.9 177.8)">2</text>
<text x="145.4" y="177.8" transform="rotate(-90 145.4 177.8)">3</text>
<text x="147.9" y="177.8" transform="rotate(-90 147.9 177.8)">4</text>
</g>
<g font-size="1.8" fill="#808080">
<text x="144.9" y="45.5">a</text>
<text x="153.1" y="46.2">a</text>
<text x="241.4" y="45.5">a</text>
<text x="249.6" y="46.2">a</text>
<text x="144.9" y="48.1">b</text>
<text x="144.9" y="50.6">c</text>
<text x="144.9" y="53.1">d</text>
<text x="150.6" y="51.5">f</text>
<text x="152.2" y="52.6">g</text>
<text x="157.9" y="51.6">b</text>
<text x="241.4" y="48.1">b</text>
<text x="241.4" y="50.6">c</text>
<text x="241.4" y="53.1">d</text>
<text x="247.1" y="51.5">f</text>
<text x="248.7" y="52.6">g</text>
<text x="254.4" y="51.6">b</text>
<text x="144.9" y="55.7">e</text>
<text x="144.9" y="58.5">f</text>
<text x="149.3" y="57.6">e</text>
<text x="150.9" y="59.2">d</text>
<text x="156.6" y="57.6">c</text>
<text x="241.4" y="55.7">e</text>
<text x="241.4" y="58.5">f</text>
<text x="245.8" y="57.6">e</text>
<text x="247.4" y="59.2">d</text>
<text x="253.1" y="57.6">c</text>
<text x="144.7" y="63.3">DP</text>
<text x="144.9" y="60.5">g</text>
<text x="148.5" y="64.8">C</text>
<text x="153.6" y="64.8">C</text>
<text x="155.8" y="62.3">DP</text>
<text x="241.2" y="63.3">DP</text>
<text x="241.4" y="60.5">g</text>
<text x="245" y="64.8">C</text>
<text x="250.1" y="64.8">C</text>
<text x="252.3" y="62.3">DP</text>
<text x="108.7" y="152.9">U5</text>
<text x="110.6" y="162.5">DHT11</text>
</g>
</svg>
